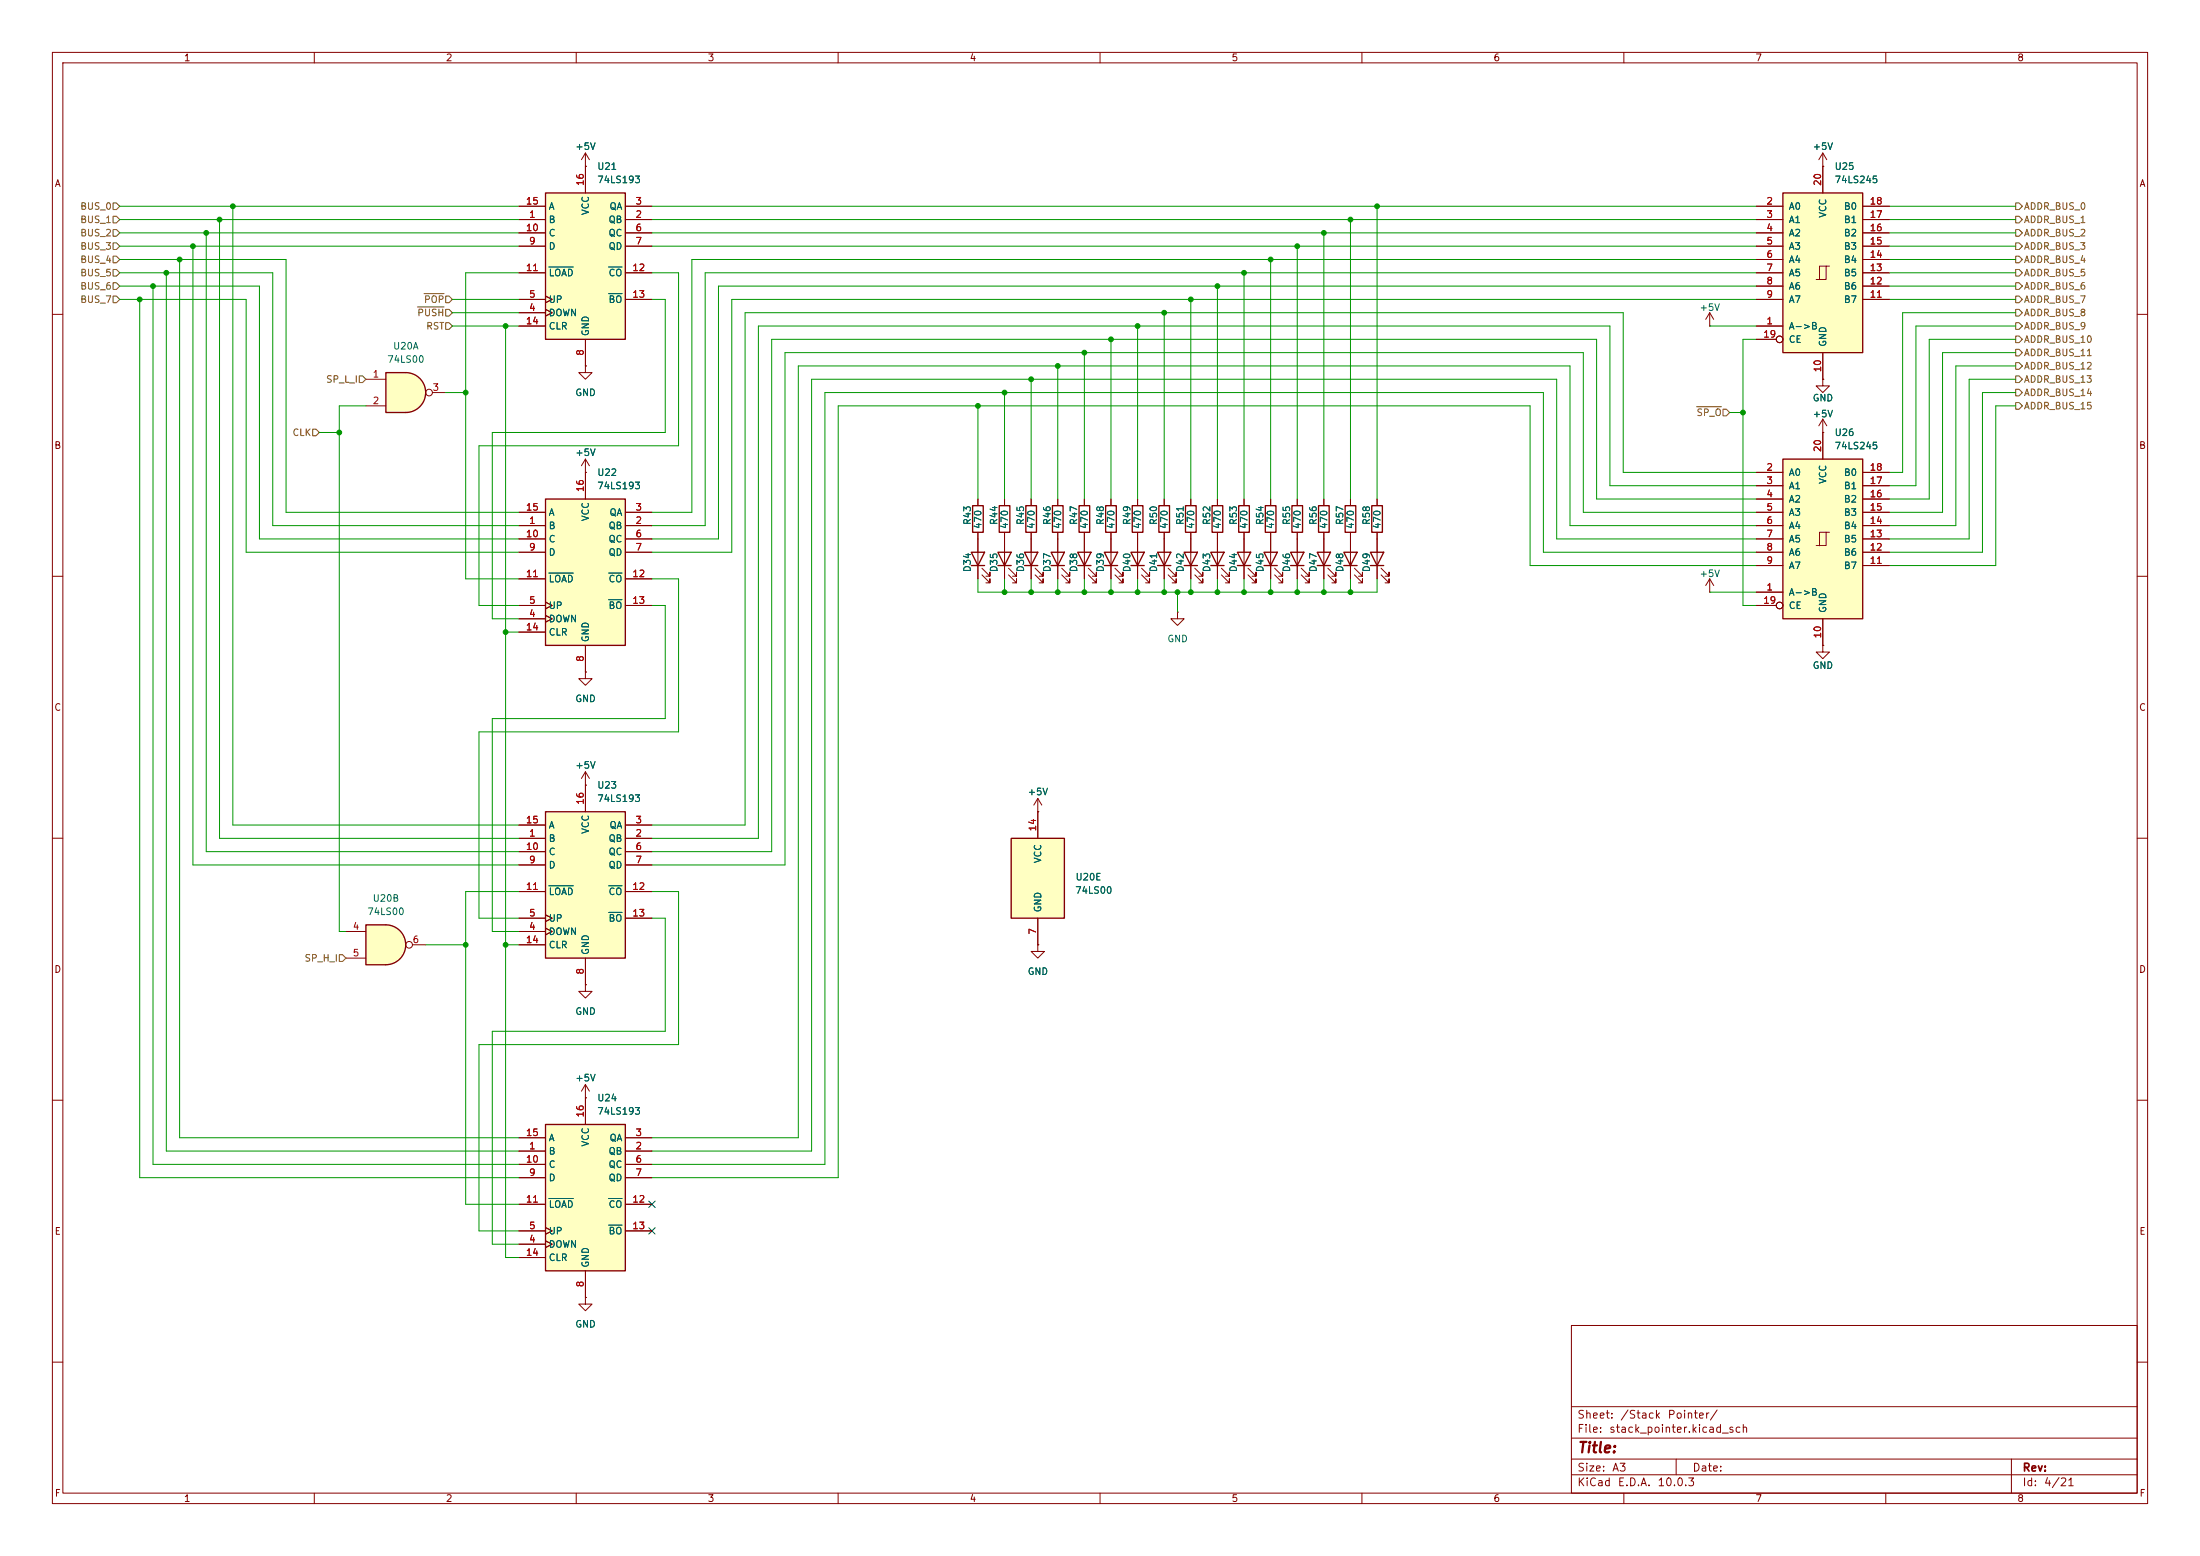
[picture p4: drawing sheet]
<svg xmlns="http://www.w3.org/2000/svg" width="420mm" height="297mm" viewBox="0 0 420 297" stroke-linecap="round" stroke-linejoin="round" font-family="sans-serif">
<g fill="none" stroke="#840000" stroke-width=".19">
<path d="M10 10h400v277h-400zM12 12h396v273h-396zM60 10v2M110 10v2M160 10v2M210 10v2M260 10v2M310 10v2M360 10v2M326.4 59.7v2.5M326.4 59.7l-.8 1.3M326.4 59.7l.8 1.3"/>
<path d="M10 60h2M326.4 62.2h.1M408 60h2M252.7 95.3v1.2M10 110h2M252.7 101.6v1.3M326.4 113h.1M326.4 110.5l-.8 1.3M326.4 110.5l.8 1.3M326.4 110.5v2.5M408 110h2M111.8 128.3v1.2h1.2l-1.2 1.3-1.3-1.3h1.3"/>
<path d="M111.8 128.3h.1M10 160h2M408 160h2M111.8 188v1.2h1.2l-1.2 1.3-1.3-1.3h1.3M111.8 188h.1M10 210h2M408 210h2M300 253h108v32h-108zM10 260h2M300 278.5h108M300 274.5h108M300 268.5h108"/>
<path d="M320 278.5v3M384 278.5v6.5M408 260h2M60 285v2M110 285v2M160 285v2M210 285v2M260 285v2M300 281.5h108M310 285v2M360 285v2"/>
</g>
<path d="M251.7 96.5h2v5.1h-2z" fill="none" stroke="#840000" stroke-width=".25"/>
<path d="M104.1 95.3h15.3v27.9h-15.3z" fill="#ffffc2"/>
<path d="M104.1 95.3h15.3v27.9h-15.3zM226.3 96.5h2v5.1h-2zM236.5 96.5h2v5.1h-2zM246.6 96.5h2.1v5.1h-2.1zM231.1 105.4h2.6l-1.3 2.6zM231.1 108h2.6" fill="none" stroke="#840000" stroke-width=".25"/>
<g fill="none" stroke="#840000" stroke-width=".19">
<path d="M99.1 97.8h5M111.8 90.2v5.1M119.4 97.8h5.1M227.3 95.3v1.2M237.5 95.3v1.2M247.6 95.3v1.2M99.1 100.3h5M99.1 118.1h5M99.1 115.6h5M99.1 102.9h5M99.1 105.4h5M99.1 110.5h5"/>
<path d="M104.1 117.5l1.3 .6-1.3 .6M104.1 114.9l1.3 .7-1.3 .6M119.4 100.3h5.1M119.4 115.6h5.1M119.4 102.9h5.1M119.4 105.4h5.1M119.4 110.5h5.1M227.3 101.6v1.3M232.4 102.9v7.6M233.2 109.7l1.5 1.6v-.8v.8h-.8M233.2 108.5l1.5 1.5v-.8v.8h-.8M237.5 101.6v1.3"/>
<path d="M247.6 101.6v1.3M99.1 120.7h5M111.8 123.2v5.1M111.8 209.6h.1M111.8 207v2.6M111.8 207l-.8 1.3M111.8 207l.7 1.3M111.8 247.6v1.3h1.2l-1.2 1.3-1.3-1.3h1.3M111.8 247.6h.1"/>
</g>
<path d="M104.8 109.4h4.6M116.2 109.4h2.5M116.2 114.5h2.5" fill="none" stroke="#006464" stroke-width=".19"/>
<path d="M104.1 214.6h15.3v28h-15.3z" fill="#ffffc2"/>
<path d="M185.7 96.5h2v5.1h-2zM241.6 96.5h2v5.1h-2zM104.1 214.6h15.3v28h-15.3z" fill="none" stroke="#840000" stroke-width=".25"/>
<g fill="none" stroke="#840000" stroke-width=".19">
<path d="M348 31.8h.1M348 29.2l-.8 1.3M348 29.2l.7 1.3M348 29.2v2.6M111.8 69.9v1.2h1.2l-1.2 1.3-1.3-1.3h1.3M111.8 69.9h.1M348 72.4v1.3h1.2l-1.2 1.2-1.3-1.2h1.3M348 72.4h.1M186.7 95.3v1.2M242.6 95.3v1.2M186.7 101.6v1.3M224.8 116.8v1.3h1.3l-1.3 1.3-1.3-1.3h1.3"/>
<path d="M224.8 116.8h.1M242.6 101.6v1.3M198.1 154.9h.1M198.1 152.4l-.7 1.3M198.1 152.4l.8 1.3M198.1 152.4v2.5M198.1 180.3v1.3h1.3l-1.3 1.3-1.3-1.3h1.3M198.1 180.3h.1M99.1 219.7h5M99.1 217.2h5M111.8 209.6v5M119.4 219.7h5.1"/>
<path d="M119.4 217.2h5.1M99.1 237.5h5M99.1 234.9h5M99.1 222.2h5M99.1 224.8h5M99.1 229.9h5M104.1 236.9l1.3 .6-1.3 .6M104.1 234.3l1.3 .6-1.3 .7M119.4 234.9h5.1M119.4 222.2h5.1M119.4 224.8h5.1M119.4 229.9h5.1"/>
<path d="M99.1 240h5M111.8 242.6v5"/>
</g>
<path d="M104.8 228.8h4.6M116.2 228.8h2.5M116.2 233.8h2.5" fill="none" stroke="#006464" stroke-width=".19"/>
<path d="M340.4 36.8h15.2v30.5h-15.2z" fill="#ffffc2"/>
<g fill="none" stroke="#840000" stroke-width=".19">
<path d="M335.3 39.4h5.1M348 31.8v5M355.6 39.4h5.1M335.3 41.9h5.1M335.3 44.5h5.1M335.3 47h5.1M335.3 49.5h5.1M335.3 52.1h5.1M335.3 54.6h5.1M335.3 57.2h5.1M348.6 50.8h-1.3v2.5M349.2 50.8h-.6v2.5h-1.9"/>
<path d="M355.6 41.9h5.1M355.6 44.5h5.1M355.6 47h5.1M355.6 49.5h5.1M355.6 52.1h5.1M355.6 54.6h5.1M355.6 57.2h5.1M335.3 62.2h5.1M335.3 64.8h3.8M348 67.3v5.1M196.8 95.3v1.2M201.9 95.3v1.2"/>
<path d="M222.2 95.3v1.2M186.7 102.9v7.6M187.5 109.7l1.5 1.6v-.8v.8h-.8M187.5 108.5l1.5 1.5v-.8v.8h-.8M196.8 101.6v1.3M201.9 101.6v8.9M202.7 109.7l1.5 1.6v-.8v.8h-.7M202.7 108.5l1.5 1.5v-.8v.8h-.7M212.1 102.9v7.6M212.9 109.7l1.5 1.6v-.8v.8h-.8M212.9 108.5l1.5 1.5v-.8v.8h-.8M217.2 102.9v7.6"/>
<path d="M217.9 109.7l1.6 1.6v-.8v.8h-.8M217.9 108.5l1.6 1.5v-.8v.8h-.8M222.2 101.6v8.9M223 109.7l1.5 1.6v-.8v.8h-.7M223 108.5l1.5 1.5v-.8v.8h-.7"/>
<circle cx="339.7" cy="64.8" r=".63"/>
</g>
<g fill="none" stroke="#840000" stroke-width=".25">
<path d="M340.4 36.8h15.2v30.5h-15.2zM195.8 96.5h2.1v5.1h-2.1zM200.9 96.5h2v5.1h-2zM221.2 96.5h2.1v5.1h-2.1zM185.4 105.4h2.6l-1.3 2.6zM185.4 108h2.6M200.7 105.4h2.5l-1.3 2.6zM200.7 108h2.5M210.8 105.4h2.6l-1.3 2.6zM210.8 108h2.6M215.9 105.4h2.5l-1.2 2.6zM215.9 108h2.5"/>
<path d="M221 105.4h2.5l-1.3 2.6zM221 108h2.5"/>
</g>
<path d="M193 160h10.2v15.3h-10.2z" fill="#ffffc2"/>
<path d="M206 96.5h2v5.1h-2zM216.2 96.5h2v5.1h-2zM205.7 105.4h2.6l-1.3 2.6zM205.7 108h2.6M193 160h10.2v15.3h-10.2z" fill="none" stroke="#840000" stroke-width=".25"/>
<path d="M111.8 90.2h.1M111.8 87.6l-.8 1.3M111.8 87.6l.7 1.3M111.8 87.6v2.6M207 95.3v1.2M217.2 95.3v1.2M207 101.6v8.9M207.8 109.7l1.5 1.6v-.8v.8h-.8M207.8 108.5l1.5 1.5v-.8v.8h-.8M217.2 101.6v1.3M198.1 154.9v5.1M198.1 175.3v5" fill="none" stroke="#840000" stroke-width=".19"/>
<path d="M77.5 71.1a3.8 3.8 0 0 1 3.8 3.8 3.8 3.8 0 0 1-3.8 3.8z" fill="#ffffc2" stroke="#ffffc2" stroke-width=".19"/>
<path d="M73.7 71.1h3.8v7.6h-3.8z" fill="#ffffc2"/>
<path d="M73.7 71.1h3.8a3.8 3.8 0 0 1 3.8 3.8 3.8 3.8 0 0 1-3.8 3.8h-3.8z" fill="none" stroke="#840000" stroke-width=".25"/>
<g fill="none" stroke="#840000" stroke-width=".19">
<path d="M69.8 72.4h3.9M69.8 77.5h3.9M82.5 74.9h2.6"/>
<circle cx="81.9" cy="74.9" r=".63"/>
</g>
<path d="M73.7 176.5a3.8 3.8 0 0 1 3.8 3.8 3.8 3.8 0 0 1-3.8 3.9z" fill="#ffffc2" stroke="#ffffc2" stroke-width=".19"/>
<path d="M69.8 176.5h3.9v7.7h-3.9z" fill="#ffffc2"/>
<path d="M69.8 176.5h3.9a3.8 3.8 0 0 1 3.8 3.8 3.8 3.8 0 0 1-3.8 3.9h-3.9z" fill="none" stroke="#840000" stroke-width=".25"/>
<g fill="none" stroke="#840000" stroke-width=".19">
<path d="M111.8 31.8h.1M111.8 29.2l-.8 1.3M111.8 29.2l.7 1.3M111.8 29.2v2.6M66 177.8h3.8M66 182.9h3.8M78.7 180.3h2.6"/>
<circle cx="78.1" cy="180.3" r=".63"/>
</g>
<path d="M104.1 36.8h15.3v28h-15.3z" fill="#ffffc2"/>
<path d="M104.1 36.8h15.3v28h-15.3zM211.1 96.5h2v5.1h-2zM261.9 96.5h2v5.1h-2z" fill="none" stroke="#840000" stroke-width=".25"/>
<g fill="none" stroke="#840000" stroke-width=".19">
<path d="M99.1 39.4h5M111.8 31.8v5M119.4 39.4h5.1M99.1 41.9h5M99.1 59.7h5M99.1 57.2h5M99.1 44.5h5M99.1 47h5M99.1 52.1h5M104.1 59.1l1.3 .6-1.3 .6M104.1 56.5l1.3 .7-1.3 .6M119.4 41.9h5.1"/>
<path d="M119.4 57.2h5.1M119.4 44.5h5.1M119.4 47h5.1M119.4 52.1h5.1M99.1 62.2h5M111.8 64.8v5.1M212.1 95.3v1.2M262.9 95.3v1.2M212.1 101.6v1.3M262.9 101.6v1.3M111.8 149.9h.1M111.8 147.3v2.6"/>
<path d="M111.8 147.3l-.8 1.3M111.8 147.3l.7 1.3"/>
</g>
<path d="M104.8 51h4.6M116.2 51h2.5M116.2 56h2.5" fill="none" stroke="#006464" stroke-width=".19"/>
<path d="M104.1 154.9h15.3v28h-15.3z" fill="#ffffc2"/>
<g fill="none" stroke="#840000" stroke-width=".25">
<path d="M190.8 96.5h2v5.1h-2zM231.4 96.5h2v5.1h-2zM256.8 96.5h2v5.1h-2zM190.5 105.4h2.5l-1.2 2.6zM190.5 108h2.5M226.1 105.4h2.5l-1.3 2.6zM226.1 108h2.5M236.2 105.4h2.6l-1.3 2.6zM236.2 108h2.6M241.3 105.4h2.5l-1.2 2.6zM241.3 108h2.5M246.4 105.4h2.5l-1.3 2.6z"/>
<path d="M246.4 108h2.5M251.5 105.4h2.5l-1.3 2.6zM251.5 108h2.5M256.5 105.4h2.6l-1.3 2.6zM256.5 108h2.6M261.6 105.4h2.6l-1.3 2.6zM261.6 108h2.6M104.1 154.9h15.3v28h-15.3z"/>
</g>
<g fill="none" stroke="#840000" stroke-width=".19">
<path d="M191.8 95.3v1.2M232.4 95.3v1.2M257.8 95.3v1.2M191.8 101.6v8.9M192.5 109.7l1.6 1.6v-.8v.8h-.8M192.5 108.5l1.6 1.5v-.8v.8h-.8M227.3 102.9v7.6M228.1 109.7l1.5 1.6v-.8v.8h-.7M228.1 108.5l1.5 1.5v-.8v.8h-.7M232.4 101.6v1.3M237.5 102.9v7.6M238.3 109.7l1.5 1.6v-.8v.8h-.8"/>
<path d="M238.3 108.5l1.5 1.5v-.8v.8h-.8M242.6 102.9v7.6M243.3 109.7l1.6 1.6v-.8v.8h-.8M243.3 108.5l1.6 1.5v-.8v.8h-.8M247.6 102.9v7.6M248.4 109.7l1.5 1.6v-.8v.8h-.7M248.4 108.5l1.5 1.5v-.8v.8h-.7M252.7 102.9v7.6M253.5 109.7l1.5 1.6v-.8v.8h-.7M253.5 108.5l1.5 1.5v-.8v.8h-.7M257.8 101.6v8.9M258.6 109.7l1.5 1.6v-.8v.8h-.8"/>
<path d="M258.6 108.5l1.5 1.5v-.8v.8h-.8M262.9 102.9v7.6M263.7 109.7l1.5 1.6v-.8v.8h-.8M263.7 108.5l1.5 1.5v-.8v.8h-.8M99.1 157.5h5M111.8 149.9v5M119.4 157.5h5.1M99.1 160h5M99.1 177.8h5M99.1 175.3h5M99.1 162.6h5M99.1 165.1h5"/>
<path d="M99.1 170.2h5M104.1 177.2l1.3 .6-1.3 .6M104.1 174.6l1.3 .7-1.3 .6M119.4 160h5.1M119.4 175.3h5.1M119.4 162.6h5.1M119.4 165.1h5.1M119.4 170.2h5.1M99.1 180.3h5M111.8 182.9v5.1"/>
</g>
<path d="M104.8 169.1h4.6M116.2 169.1h2.5M116.2 174.2h2.5" fill="none" stroke="#006464" stroke-width=".19"/>
<path d="M340.4 87.6h15.2v30.5h-15.2z" fill="#ffffc2"/>
<g fill="none" stroke="#840000" stroke-width=".19">
<path d="M99.1 39.4h5M111.8 31.8h.1M111.8 31.8v5M119.4 39.4h5.1M335.3 39.4h5.1M348 31.8h.1M348 31.8v5M355.6 39.4h5.1M99.1 41.9h5M99.1 59.7h5M99.1 57.2h5M99.1 44.5h5"/>
<path d="M99.1 47h5M99.1 52.1h5M104.1 59.1l1.3 .6-1.3 .6M104.1 56.5l1.3 .7-1.3 .6M119.4 41.9h5.1M119.4 57.2h5.1M119.4 44.5h5.1M119.4 47h5.1M119.4 52.1h5.1M335.3 41.9h5.1M335.3 57.2h5.1M335.3 44.5h5.1"/>
<path d="M335.3 47h5.1M335.3 52.1h5.1M335.3 49.5h5.1M335.3 54.6h5.1M355.6 41.9h5.1M355.6 57.2h5.1M355.6 44.5h5.1M355.6 47h5.1M355.6 52.1h5.1M355.6 49.5h5.1M355.6 54.6h5.1M99.1 62.2h5"/>
<path d="M111.8 69.9h.1M111.8 64.8v5.1M335.3 62.2h5.1M335.3 64.8h3.8M348 72.4h.1M348 67.3v5.1M99.1 97.8h5M111.8 90.2h.1M111.8 90.2v5.1M119.4 97.8h5.1M186.7 95.3v1.2M191.8 95.3v1.2"/>
<path d="M196.8 95.3v1.2M201.9 95.3v1.2M207 95.3v1.2M212.1 95.3v1.2M217.2 95.3v1.2M222.2 95.3v1.2M227.3 95.3v1.2M232.4 95.3v1.2M237.5 95.3v1.2M242.6 95.3v1.2M247.6 95.3v1.2M252.7 95.3v1.2"/>
<path d="M257.8 95.3v1.2M262.9 95.3v1.2M335.3 90.2h5.1M335.3 92.7h5.1M335.3 95.3h5.1M335.3 97.8h5.1M348 82.6h.1M348 80v7.6M348 80l-.8 1.3M348 80l.7 1.3M355.6 90.2h5.1M355.6 92.7h5.1"/>
<path d="M355.6 95.3h5.1M355.6 97.8h5.1M99.1 100.3h5M99.1 102.9h5M99.1 105.4h5M99.1 115.6h5M99.1 118.1h5M99.1 110.5h5M104.1 117.5l1.3 .6-1.3 .6M104.1 114.9l1.3 .7-1.3 .6M119.4 100.3h5.1M119.4 102.9h5.1"/>
<path d="M119.4 105.4h5.1M119.4 115.6h5.1M119.4 110.5h5.1M186.7 101.6v3.8M186.7 108v2.5M191.8 101.6v3.8M191.8 108v2.5M196.8 101.6v8.9M197.6 109.7l1.5 1.6v-.8v.8h-.7M197.6 108.5l1.5 1.5v-.8v.8h-.7M201.9 101.6v3.8M201.9 108v2.5"/>
<path d="M207 101.6v3.8M207 108v2.5M212.1 101.6v3.8M212.1 108v2.5M217.2 101.6v3.8M217.2 108v2.5M222.2 101.6v3.8M222.2 108v2.5M227.3 101.6v3.8M227.3 108v2.5M232.4 101.6v3.8M232.4 108v2.5"/>
<path d="M237.5 101.6v3.8M237.5 108v2.5M242.6 101.6v3.8M242.6 108v2.5M247.6 101.6v3.8M247.6 108v2.5M252.7 101.6v3.8M252.7 108v2.5M257.8 101.6v3.8M257.8 108v2.5M262.9 101.6v3.8M262.9 108v2.5"/>
<path d="M335.3 113h5.1M335.3 100.3h5.1M335.3 102.9h5.1M335.3 105.4h5.1M335.3 108h5.1M335.3 115.6h3.8M348 118.1v5.1M348.6 101.6h-1.3v2.5M349.2 101.6h-.6v2.5h-1.9M355.6 100.3h5.1M355.6 102.9h5.1M355.6 105.4h5.1"/>
<path d="M355.6 108h5.1M99.1 120.7h5M111.8 128.3h.1M111.8 123.2v5.1M348 123.2v1.3h1.2l-1.2 1.2-1.3-1.2h1.3M348 123.2h.1M99.1 157.5h5M111.8 149.9h.1M111.8 149.9v5M119.4 157.5h5.1M198.1 154.9h.1M198.1 154.9v5.1"/>
<path d="M99.1 160h5M99.1 177.8h5M99.1 175.3h5M99.1 162.6h5M99.1 165.1h5M99.1 170.2h5M104.1 177.2l1.3 .6-1.3 .6M104.1 174.6l1.3 .7-1.3 .6M119.4 160h5.1M119.4 175.3h5.1M119.4 162.6h5.1M119.4 165.1h5.1"/>
<path d="M119.4 170.2h5.1M198.1 175.3v5M99.1 180.3h5M111.8 188h.1M111.8 182.9v5.1M198.1 180.3h.1M99.1 219.7h5M99.1 217.2h5M111.8 209.6h.1M111.8 209.6v5M119.4 219.7h5.1M119.4 217.2h5.1"/>
<path d="M99.1 237.5h5M99.1 234.9h5M99.1 222.2h5M99.1 224.8h5M99.1 229.9h5M104.1 236.9l1.3 .6-1.3 .6M104.1 234.3l1.3 .6-1.3 .7M119.4 234.9h5.1M119.4 222.2h5.1M119.4 224.8h5.1M119.4 229.9h5.1M99.1 240h5"/>
<path d="M111.8 247.6h.1M111.8 242.6v5"/>
<circle cx="339.7" cy="64.8" r=".63"/>
<circle cx="339.7" cy="115.6" r=".63"/>
</g>
<path d="M340.4 87.6h15.2v30.5h-15.2zM195.6 105.4h2.5l-1.3 2.6zM195.6 108h2.5" fill="none" stroke="#840000" stroke-width=".25"/>
<g fill="none" stroke="#725600" stroke-width=".19">
<path d="M21.6 38.7h.6l.7 .7-.7 .6h-.6zM384.8 38.7h.6l.7 .7-.7 .6h-.6zM21.6 41.3h.6l.7 .6-.7 .6h-.6zM21.6 43.8h.6l.7 .7-.7 .6h-.6zM21.6 56.5h.6l.7 .7-.7 .6h-.6zM21.6 48.9h.6l.7 .6-.7 .7h-.6zM21.6 51.4h.6l.7 .7-.7 .6h-.6zM21.6 46.4h.6l.7 .6-.7 .6h-.6zM21.6 54h.6l.7 .6-.7 .6h-.6zM79.7 58.6h5.1M81 56h3.8M85.1 56.5h.6l.7 .7-.7 .6h-.6z"/>
<path d="M85.1 59.1h.6l.7 .6-.7 .6h-.6zM384.8 46.4h.6l.7 .6-.7 .6h-.6zM384.8 51.4h.6l.7 .7-.7 .6h-.6zM384.8 43.8h.6l.7 .7-.7 .6h-.6zM384.8 54h.6l.7 .6-.7 .6h-.6zM384.8 41.3h.6l.7 .6-.7 .6h-.6zM384.8 56.5h.6l.7 .7-.7 .6h-.6zM384.8 59.1h.6l.7 .6-.7 .6h-.6zM384.8 48.9h.6l.7 .6-.7 .7h-.6zM68.6 71.8h.6l.6 .6-.6 .6h-.6zM85.1 61.6h.6l.7 .6-.7 .7h-.6zM323.9 77.6h4.7"/>
<path d="M328.9 78.1h.7l.6 .6-.6 .7h-.7zM384.8 66.7h.6l.7 .6-.7 .6h-.6zM384.8 74.3h.6l.7 .6-.7 .7h-.6zM384.8 71.8h.6l.7 .6-.7 .6h-.6zM384.8 76.8h.6l.7 .7-.7 .6h-.6zM384.8 64.1h.6l.7 .7-.7 .6h-.6zM384.8 69.2h.6l.7 .7-.7 .6h-.6zM384.8 61.6h.6l.7 .6-.7 .7h-.6zM59.7 81.9h.6l.7 .7-.7 .6h-.6zM64.8 182.2h.6l.6 .7-.6 .6h-.6z"/>
</g>
<g fill="none" stroke="#009600" stroke-width=".19">
<path d="M22.9 39.4h76.2M44.4 39.4v118.1h54.7M124.5 39.4h210.8M262.9 39.4v55.9M360.7 39.4h24.1M22.9 54.6h26.6v48.3h49.6M22.9 57.2h24.1v48.2h52.1M22.9 52.1h29.2v48.2h47M22.9 44.5h76.2M22.9 49.5h31.7v48.3h44.5M22.9 41.9h76.2M22.9 47h76.2"/>
<path d="M26.7 57.2v167.6h72.4M29.2 54.6v167.6h69.9M31.7 52.1v167.6h67.4M34.3 49.5v167.7h64.8M36.8 47v118.1h62.3M39.4 44.5v118.1h59.7M41.9 41.9v118.1h57.2M86.4 59.7h12.7M86.4 57.2h12.7M99.1 52.1h-10.2v58.4h10.2M124.5 52.1h5v33h-38.1v30.5h7.7M124.5 57.2h2.5v25.4h-33v35.5h5.1"/>
<path d="M124.5 44.5h210.8M124.5 41.9h210.8M124.5 47h210.8M222.2 59.7v35.6M227.3 57.2v38.1M232.4 54.6v40.7M237.5 52.1v43.2M242.6 49.5v45.8M247.6 47v48.3M252.7 44.5v50.8M257.8 41.9v53.4M335.3 54.6h-198.1v48.3h-12.7"/>
<path d="M335.3 57.2h-195.6v48.2h-15.2M335.3 52.1h-200.7v48.2h-10.1M335.3 49.5h-203.2v48.3h-7.6M360.7 52.1h24.1M360.7 57.2h24.1M360.7 44.5h24.1M360.7 49.5h24.1M360.7 54.6h24.1M360.7 41.9h24.1M360.7 47h24.1M384.8 59.7h-21.6v30.5h-2.5M69.8 77.5h-5v100.3h1.2"/>
<path d="M85.1 74.9h3.8M86.4 62.2h12.7M96.5 62.2v177.8h2.6M186.7 77.5v17.8M191.8 74.9v20.4M196.8 72.4v22.9M201.9 69.9v25.4M207 67.3v28M212.1 64.8v30.5M217.2 62.2v33.1M326.4 62.2h8.9M330.2 78.7h2.5"/>
<path d="M335.3 64.8h-2.6v50.8h2.6M384.8 72.4h-8.9v30.5h-15.2M384.8 77.5h-3.8v30.5h-20.3M384.8 74.9h-6.3v30.5h-17.8M384.8 62.2h-19v30.5h-5.1M384.8 69.9h-11.4v30.4h-12.7M384.8 67.3h-14v30.5h-10.1M384.8 64.8h-16.5v30.5h-7.6M61 82.6h3.8M335.3 92.7h-28v-30.5h-162.5v97.8h-20.3M335.3 97.8h-33v-30.5h-152.4v97.8h-25.4M335.3 90.2h-25.4v-30.5h-167.7v97.8h-17.7"/>
<path d="M335.3 95.3h-30.5v-30.5h-157.5v97.8h-22.8M124.5 110.5h5v29.2h-38.1v35.6h7.7M124.5 115.6h2.5v21.6h-33v40.6h5.1M186.7 110.5v2.5h76.2v-2.5M191.8 110.5v2.5M196.8 110.5v2.5M201.9 110.5v2.5M207 110.5v2.5M212.1 110.5v2.5M217.2 110.5v2.5M222.2 110.5v2.5M224.8 113v3.8"/>
<path d="M227.3 110.5v2.5M232.4 110.5v2.5M237.5 110.5v2.5M242.6 110.5v2.5M247.6 110.5v2.5M252.7 110.5v2.5M257.8 110.5v2.5M326.4 113h8.9M335.3 105.4h-40.7v-30.5h-137.1v147.3h-33M335.3 108h-43.2v-30.5h-132.1v147.3h-35.5M335.3 102.9h-38.1v-30.5h-142.3v147.3h-30.4M335.3 100.3h-35.6v-30.4h-147.3v147.3h-27.9"/>
<path d="M96.5 120.7h2.6M99.1 170.2h-10.2v59.7h10.2M124.5 170.2h5v29.2h-38.1v35.5h7.7M124.5 175.3h2.5v21.6h-33v40.6h5.1M81.3 180.3h7.6M96.5 180.3h2.6"/>
</g>
<path d="M123.9 229.3l1.2 1.2M123.9 234.3l1.2 1.3M125.1 229.3l-1.2 1.2M125.1 234.3l-1.2 1.3" fill="none" stroke="#000084" stroke-width=".19"/>
<path d="M104.8 51h4.6M116.2 51h2.5M116.2 56h2.5M104.8 109.4h4.6M116.2 109.4h2.5M116.2 114.5h2.5M104.8 169.1h4.6M116.2 169.1h2.5M116.2 174.2h2.5M104.8 228.8h4.6M116.2 228.8h2.5M116.2 233.8h2.5" fill="none" stroke="#006464" stroke-width=".19"/>
<g fill="#009600" stroke="#009600" stroke-width=".19">
<circle cx="39.4" cy="44.5" r=".46"/>
<circle cx="44.4" cy="39.4" r=".46"/>
<circle cx="41.9" cy="41.9" r=".46"/>
<circle cx="36.8" cy="47" r=".46"/>
<circle cx="34.3" cy="49.5" r=".46"/>
<circle cx="31.7" cy="52.1" r=".46"/>
<circle cx="29.2" cy="54.6" r=".46"/>
<circle cx="26.7" cy="57.2" r=".46"/>
<circle cx="64.8" cy="82.6" r=".46"/>
<circle cx="88.9" cy="180.3" r=".46"/>
<circle cx="96.5" cy="180.3" r=".46"/>
<circle cx="191.8" cy="113" r=".46"/>
<circle cx="186.7" cy="77.5" r=".46"/>
<circle cx="191.8" cy="74.9" r=".46"/>
<circle cx="88.9" cy="74.9" r=".46"/>
<circle cx="96.5" cy="120.7" r=".46"/>
<circle cx="96.5" cy="62.2" r=".46"/>
<circle cx="252.7" cy="44.5" r=".46"/>
<circle cx="257.8" cy="41.9" r=".46"/>
<circle cx="262.9" cy="39.4" r=".46"/>
<circle cx="207" cy="113" r=".46"/>
<circle cx="212.1" cy="113" r=".46"/>
<circle cx="196.8" cy="113" r=".46"/>
<circle cx="201.9" cy="113" r=".46"/>
<circle cx="217.2" cy="113" r=".46"/>
<circle cx="201.9" cy="69.9" r=".46"/>
<circle cx="207" cy="67.3" r=".46"/>
<circle cx="212.1" cy="64.8" r=".46"/>
<circle cx="196.8" cy="72.4" r=".46"/>
<circle cx="232.4" cy="54.6" r=".46"/>
<circle cx="217.2" cy="62.2" r=".46"/>
<circle cx="227.3" cy="57.2" r=".46"/>
<circle cx="222.2" cy="59.7" r=".46"/>
<circle cx="232.4" cy="113" r=".46"/>
<circle cx="237.5" cy="113" r=".46"/>
<circle cx="227.3" cy="113" r=".46"/>
<circle cx="242.6" cy="49.5" r=".46"/>
<circle cx="247.6" cy="47" r=".46"/>
<circle cx="237.5" cy="52.1" r=".46"/>
<circle cx="242.6" cy="113" r=".46"/>
<circle cx="247.6" cy="113" r=".46"/>
<circle cx="252.7" cy="113" r=".46"/>
<circle cx="257.8" cy="113" r=".46"/>
<circle cx="332.7" cy="78.7" r=".46"/>
<circle cx="222.2" cy="113" r=".46"/>
<circle cx="224.8" cy="113" r=".46"/>
</g>
<text font-size="2" fill="#840000" x="301" y="277.8">Title:</text>
<g font-size="1.5" fill="#840000">
<text x="301" y="273.8">File:</text>
<text x="301" y="271.1">Sheet:</text>
<text x="307.1" y="273.8">stack_pointer.kicad_sch</text>
<text x="309.2" y="271.1">/Stack</text>
<text x="318.2" y="271.1">Pointer/</text>
<text x="301" y="281.2">Size:</text>
<text x="307.6" y="281.2">A3</text>
<text x="323" y="281.2">Date:</text>
<text x="386" y="281.2">Rev:</text>
<text x="301" y="284">KiCad</text>
<text x="308.7" y="284">E.D.A.</text>
<text x="316.3" y="284">10.0.3</text>
<text x="386" y="284">Id:</text>
<text x="390.1" y="284">4/21</text>
</g>
<g font-size="1.3" fill="#840000">
<text x="35" y="12">1</text>
<text x="85" y="12">2</text>
<text x="135" y="12">3</text>
<text x="185" y="12">4</text>
<text x="235" y="12">5</text>
<text x="285" y="12">6</text>
<text x="335" y="12">7</text>
<text x="385" y="12">8</text>
<text x="10.3" y="36">A</text>
<text x="408.3" y="36">A</text>
<text x="10.3" y="86">B</text>
<text x="408.2" y="86">B</text>
<text x="10.3" y="136">C</text>
<text x="408.2" y="136">C</text>
<text x="10.3" y="186">D</text>
<text x="408.2" y="186">D</text>
<text x="10.3" y="236">E</text>
<text x="408.3" y="236">E</text>
<text x="10.3" y="286">F</text>
<text x="35" y="287">1</text>
<text x="85" y="287">2</text>
<text x="135" y="287">3</text>
<text x="185" y="287">4</text>
<text x="235" y="287">5</text>
<text x="285" y="287">6</text>
<text x="335" y="287">7</text>
<text x="385" y="287">8</text>
<text x="408.3" y="286">F</text>
</g>
<g font-size="1.3" fill="#006464">
<text x="109.7" y="28.9">+5V</text>
<text x="345.9" y="28.9">+5V</text>
<text x="113.9" y="32.7">U21</text>
<text x="113.9" y="35.3">74LS193</text>
<text x="350.1" y="32.7">U25</text>
<text x="350.1" y="35.3">74LS245</text>
<text x="104.6" y="40.3">A</text>
<text x="112.7" y="41.2" transform="rotate(-90 112.7 41.2)">VCC</text>
<text x="116.2" y="40.3">QA</text>
<text x="341.4" y="40.3">A0</text>
<text x="349" y="41.7" transform="rotate(-90 349 41.7)">VCC</text>
<text x="351.9" y="40.3">B0</text>
<text x="104.6" y="42.9">B</text>
<text x="104.6" y="48">D</text>
<text x="104.6" y="45.4">C</text>
<text x="116.1" y="42.9">QB</text>
<text x="116.1" y="45.4">QC</text>
<text x="116.1" y="48">QD</text>
<text x="341.4" y="42.9">A1</text>
<text x="341.4" y="45.4">A2</text>
<text x="341.4" y="48">A3</text>
<text x="351.9" y="48">B3</text>
<text x="351.9" y="45.4">B2</text>
<text x="351.9" y="42.9">B1</text>
<text x="104.6" y="53">LOAD</text>
<text x="116.1" y="53">CO</text>
<text x="341.4" y="50.5">A4</text>
<text x="341.4" y="53">A5</text>
<text x="351.9" y="53">B5</text>
<text x="351.9" y="50.5">B4</text>
<text x="104.6" y="58.1">UP</text>
<text x="116.1" y="58.1">BO</text>
<text x="324.4" y="59.6">+5V</text>
<text x="341.4" y="55.6">A6</text>
<text x="341.4" y="58.1">A7</text>
<text x="351.9" y="58.1">B7</text>
<text x="351.9" y="55.6">B6</text>
<text x="104.6" y="60.7">DOWN</text>
<text x="104.6" y="63.2">CLR</text>
<text x="112.7" y="64.3" transform="rotate(-90 112.7 64.3)">GND</text>
<text x="341.4" y="63.2">A-&gt;B</text>
<text x="341.4" y="65.7">CE</text>
<text x="73.8" y="69.6">74LS00</text>
<text x="74.9" y="67">U20A</text>
<text x="349" y="66.3" transform="rotate(-90 349 66.3)">GND</text>
<text x="109.7" y="75.9">GND</text>
<text x="345.9" y="76.9">GND</text>
<text x="345.9" y="80">+5V</text>
<text x="350.1" y="83.5">U26</text>
<text x="109.7" y="87.3">+5V</text>
<text x="350.1" y="86.1">74LS245</text>
<text x="113.9" y="91.1">U22</text>
<text x="113.9" y="93.7">74LS193</text>
<text x="341.4" y="91.1">A0</text>
<text x="341.4" y="93.7">A1</text>
<text x="349" y="92.5" transform="rotate(-90 349 92.5)">VCC</text>
<text x="351.9" y="93.7">B1</text>
<text x="351.9" y="91.1">B0</text>
<text x="104.6" y="101.3">B</text>
<text x="104.6" y="98.8">A</text>
<text x="112.7" y="99.6" transform="rotate(-90 112.7 99.6)">VCC</text>
<text x="116.1" y="101.3">QB</text>
<text x="116.2" y="98.8">QA</text>
<text x="185.6" y="100.3" transform="rotate(-90 185.6 100.3)">R43</text>
<text x="187.7" y="101.1" transform="rotate(-90 187.7 101.1)">470</text>
<text x="190.7" y="100.3" transform="rotate(-90 190.7 100.3)">R44</text>
<text x="192.7" y="101.1" transform="rotate(-90 192.7 101.1)">470</text>
<text x="195.8" y="100.3" transform="rotate(-90 195.8 100.3)">R45</text>
<text x="197.8" y="101.1" transform="rotate(-90 197.8 101.1)">470</text>
<text x="200.9" y="100.3" transform="rotate(-90 200.9 100.3)">R46</text>
<text x="202.9" y="101.1" transform="rotate(-90 202.9 101.1)">470</text>
<text x="205.9" y="100.3" transform="rotate(-90 205.9 100.3)">R47</text>
<text x="208" y="101.1" transform="rotate(-90 208 101.1)">470</text>
<text x="211" y="100.3" transform="rotate(-90 211 100.3)">R48</text>
<text x="213.1" y="101.1" transform="rotate(-90 213.1 101.1)">470</text>
<text x="216.1" y="100.3" transform="rotate(-90 216.1 100.3)">R49</text>
<text x="218.1" y="101.1" transform="rotate(-90 218.1 101.1)">470</text>
<text x="221.2" y="100.3" transform="rotate(-90 221.2 100.3)">R50</text>
<text x="223.2" y="101.1" transform="rotate(-90 223.2 101.1)">470</text>
<text x="226.3" y="100.3" transform="rotate(-90 226.3 100.3)">R51</text>
<text x="228.3" y="101.1" transform="rotate(-90 228.3 101.1)">470</text>
<text x="231.3" y="100.3" transform="rotate(-90 231.3 100.3)">R52</text>
<text x="233.4" y="101.1" transform="rotate(-90 233.4 101.1)">470</text>
<text x="236.4" y="100.3" transform="rotate(-90 236.4 100.3)">R53</text>
<text x="238.5" y="101.1" transform="rotate(-90 238.5 101.1)">470</text>
<text x="241.5" y="100.3" transform="rotate(-90 241.5 100.3)">R54</text>
<text x="243.5" y="101.1" transform="rotate(-90 243.5 101.1)">470</text>
<text x="246.6" y="100.3" transform="rotate(-90 246.6 100.3)">R55</text>
<text x="248.6" y="101.1" transform="rotate(-90 248.6 101.1)">470</text>
<text x="251.7" y="100.3" transform="rotate(-90 251.7 100.3)">R56</text>
<text x="253.7" y="101.1" transform="rotate(-90 253.7 101.1)">470</text>
<text x="256.7" y="100.3" transform="rotate(-90 256.7 100.3)">R57</text>
<text x="258.8" y="101.1" transform="rotate(-90 258.8 101.1)">470</text>
<text x="261.8" y="100.3" transform="rotate(-90 261.8 100.3)">R58</text>
<text x="263.9" y="101.1" transform="rotate(-90 263.9 101.1)">470</text>
<text x="341.4" y="96.2">A2</text>
<text x="341.4" y="98.8">A3</text>
<text x="341.4" y="101.3">A4</text>
<text x="351.9" y="101.3">B4</text>
<text x="351.9" y="98.8">B3</text>
<text x="351.9" y="96.2">B2</text>
<text x="104.6" y="106.4">D</text>
<text x="104.6" y="103.8">C</text>
<text x="116.1" y="103.8">QC</text>
<text x="116.1" y="106.4">QD</text>
<text x="341.4" y="103.8">A5</text>
<text x="341.4" y="106.4">A6</text>
<text x="351.9" y="106.4">B6</text>
<text x="351.9" y="103.8">B5</text>
<text x="104.6" y="111.5">LOAD</text>
<text x="116.1" y="111.5">CO</text>
<text x="185.6" y="109.3" transform="rotate(-90 185.6 109.3)">D34</text>
<text x="190.7" y="109.3" transform="rotate(-90 190.7 109.3)">D35</text>
<text x="195.8" y="109.3" transform="rotate(-90 195.8 109.3)">D36</text>
<text x="200.9" y="109.3" transform="rotate(-90 200.9 109.3)">D37</text>
<text x="205.9" y="109.3" transform="rotate(-90 205.9 109.3)">D38</text>
<text x="211" y="109.3" transform="rotate(-90 211 109.3)">D39</text>
<text x="216.1" y="109.3" transform="rotate(-90 216.1 109.3)">D40</text>
<text x="221.2" y="109.3" transform="rotate(-90 221.2 109.3)">D41</text>
<text x="226.3" y="109.3" transform="rotate(-90 226.3 109.3)">D42</text>
<text x="231.3" y="109.3" transform="rotate(-90 231.3 109.3)">D43</text>
<text x="236.4" y="109.3" transform="rotate(-90 236.4 109.3)">D44</text>
<text x="241.5" y="109.3" transform="rotate(-90 241.5 109.3)">D45</text>
<text x="246.6" y="109.3" transform="rotate(-90 246.6 109.3)">D46</text>
<text x="251.7" y="109.3" transform="rotate(-90 251.7 109.3)">D47</text>
<text x="256.7" y="109.3" transform="rotate(-90 256.7 109.3)">D48</text>
<text x="261.8" y="109.3" transform="rotate(-90 261.8 109.3)">D49</text>
<text x="324.4" y="110.4">+5V</text>
<text x="341.4" y="108.9">A7</text>
<text x="351.9" y="108.9">B7</text>
<text x="104.6" y="119.1">DOWN</text>
<text x="104.6" y="116.5">UP</text>
<text x="116.1" y="116.5">BO</text>
<text x="341.4" y="114">A-&gt;B</text>
<text x="341.4" y="116.5">CE</text>
<text x="349" y="117.1" transform="rotate(-90 349 117.1)">GND</text>
<text x="104.6" y="121.6">CLR</text>
<text x="112.7" y="122.7" transform="rotate(-90 112.7 122.7)">GND</text>
<text x="222.8" y="122.9">GND</text>
<text x="345.9" y="128">GND</text>
<text x="109.7" y="134.3">GND</text>
<text x="109.7" y="147">+5V</text>
<text x="113.9" y="150.8">U23</text>
<text x="113.9" y="153.4">74LS193</text>
<text x="196.1" y="152.1">+5V</text>
<text x="104.6" y="161">B</text>
<text x="104.6" y="158.5">A</text>
<text x="112.7" y="159.3" transform="rotate(-90 112.7 159.3)">VCC</text>
<text x="116.1" y="161">QB</text>
<text x="116.2" y="158.5">QA</text>
<text x="104.6" y="166.1">D</text>
<text x="104.6" y="163.5">C</text>
<text x="116.1" y="163.5">QC</text>
<text x="116.1" y="166.1">QD</text>
<text x="199.1" y="164.9" transform="rotate(-90 199.1 164.9)">VCC</text>
<text x="71" y="172.4">U20B</text>
<text x="104.6" y="171.2">LOAD</text>
<text x="116.1" y="171.2">CO</text>
<text x="205.1" y="170.9">74LS00</text>
<text x="205.2" y="168.4">U20E</text>
<text x="70" y="175">74LS00</text>
<text x="104.6" y="178.8">DOWN</text>
<text x="104.6" y="176.2">UP</text>
<text x="116.1" y="176.2">BO</text>
<text x="199.1" y="174.2" transform="rotate(-90 199.1 174.2)">GND</text>
<text x="104.6" y="181.3">CLR</text>
<text x="112.7" y="182.4" transform="rotate(-90 112.7 182.4)">GND</text>
<text x="196.1" y="186.4">GND</text>
<text x="109.7" y="194">GND</text>
<text x="109.7" y="206.7">+5V</text>
<text x="113.9" y="210.5">U24</text>
<text x="113.9" y="213.1">74LS193</text>
<text x="104.6" y="220.7">B</text>
<text x="104.6" y="218.1">A</text>
<text x="112.7" y="219" transform="rotate(-90 112.7 219)">VCC</text>
<text x="116.1" y="220.7">QB</text>
<text x="116.2" y="218.1">QA</text>
<text x="104.6" y="225.8">D</text>
<text x="104.6" y="223.2">C</text>
<text x="116.1" y="223.2">QC</text>
<text x="116.1" y="225.8">QD</text>
<text x="104.6" y="230.8">LOAD</text>
<text x="116.1" y="230.8">CO</text>
<text x="104.6" y="238.5">DOWN</text>
<text x="104.6" y="235.9">UP</text>
<text x="116.1" y="235.9">BO</text>
<text x="104.6" y="241">CLR</text>
<text x="112.7" y="242.1" transform="rotate(-90 112.7 242.1)">GND</text>
<text x="109.7" y="253.7">GND</text>
</g>
<g font-size="1.3" fill="#a90000">
<text x="111.7" y="35.6" transform="rotate(-90 111.7 35.6)">16</text>
<text x="348" y="35.6" transform="rotate(-90 348 35.6)">20</text>
<text x="100.3" y="39.3">15</text>
<text x="100.9" y="41.9">1</text>
<text x="121.2" y="41.9">2</text>
<text x="121.2" y="39.3">3</text>
<text x="337.1" y="39.3">2</text>
<text x="337.1" y="41.9">3</text>
<text x="356.8" y="41.9">17</text>
<text x="356.8" y="39.3">18</text>
<text x="100.3" y="44.4">10</text>
<text x="100.9" y="47">9</text>
<text x="121.2" y="44.4">6</text>
<text x="121.2" y="47">7</text>
<text x="337.1" y="44.4">4</text>
<text x="337.1" y="47">5</text>
<text x="356.8" y="47">15</text>
<text x="356.8" y="44.4">16</text>
<text x="100.3" y="52">11</text>
<text x="120.6" y="52">12</text>
<text x="337.1" y="49.5">6</text>
<text x="337.1" y="52">7</text>
<text x="356.8" y="52">13</text>
<text x="356.8" y="49.5">14</text>
<text x="100.9" y="59.7">4</text>
<text x="100.9" y="57.1">5</text>
<text x="120.6" y="57.1">13</text>
<text x="337.1" y="54.6">8</text>
<text x="337.1" y="57.1">9</text>
<text x="356.8" y="57.1">11</text>
<text x="356.8" y="54.6">12</text>
<text x="100.3" y="62.2">14</text>
<text x="336.5" y="64.7">19</text>
<text x="337.1" y="62.2">1</text>
<text x="111.7" y="68" transform="rotate(-90 111.7 68)">8</text>
<text x="348" y="71.2" transform="rotate(-90 348 71.2)">10</text>
<text x="71" y="72.4">1</text>
<text x="71" y="77.4">2</text>
<text x="82.5" y="74.9">3</text>
<text x="348" y="86.4" transform="rotate(-90 348 86.4)">20</text>
<text x="111.7" y="94" transform="rotate(-90 111.7 94)">16</text>
<text x="337.1" y="90.1">2</text>
<text x="337.1" y="92.7">3</text>
<text x="337.1" y="95.2">4</text>
<text x="356.8" y="95.2">16</text>
<text x="356.8" y="92.7">17</text>
<text x="356.8" y="90.1">18</text>
<text x="100.3" y="97.8">15</text>
<text x="100.9" y="100.3">1</text>
<text x="121.2" y="100.3">2</text>
<text x="121.2" y="97.8">3</text>
<text x="337.1" y="97.8">5</text>
<text x="337.1" y="100.3">6</text>
<text x="356.8" y="100.3">14</text>
<text x="356.8" y="97.8">15</text>
<text x="100.3" y="102.8">10</text>
<text x="100.9" y="105.4">9</text>
<text x="121.2" y="102.8">6</text>
<text x="121.2" y="105.4">7</text>
<text x="337.1" y="102.8">7</text>
<text x="337.1" y="105.4">8</text>
<text x="337.1" y="107.9">9</text>
<text x="356.8" y="107.9">11</text>
<text x="356.8" y="105.4">12</text>
<text x="356.8" y="102.8">13</text>
<text x="100.3" y="110.5">11</text>
<text x="120.6" y="110.5">12</text>
<text x="337.1" y="113">1</text>
<text x="100.9" y="118.1">4</text>
<text x="100.9" y="115.5">5</text>
<text x="120.6" y="115.5">13</text>
<text x="336.5" y="115.5">19</text>
<text x="100.3" y="120.6">14</text>
<text x="348" y="122" transform="rotate(-90 348 122)">10</text>
<text x="111.7" y="126.4" transform="rotate(-90 111.7 126.4)">8</text>
<text x="111.7" y="153.7" transform="rotate(-90 111.7 153.7)">16</text>
<text x="100.3" y="157.5">15</text>
<text x="100.9" y="160">1</text>
<text x="121.2" y="160">2</text>
<text x="121.2" y="157.5">3</text>
<text x="198.1" y="158.8" transform="rotate(-90 198.1 158.8)">14</text>
<text x="100.3" y="162.5">10</text>
<text x="100.9" y="165.1">9</text>
<text x="121.2" y="162.5">6</text>
<text x="121.2" y="165.1">7</text>
<text x="100.3" y="170.2">11</text>
<text x="120.6" y="170.2">12</text>
<text x="67.2" y="177.8">4</text>
<text x="100.9" y="177.8">4</text>
<text x="100.9" y="175.2">5</text>
<text x="120.6" y="175.2">13</text>
<text x="198.1" y="178.5" transform="rotate(-90 198.1 178.5)">7</text>
<text x="67.2" y="182.9">5</text>
<text x="78.7" y="180.3">6</text>
<text x="100.3" y="180.3">14</text>
<text x="111.7" y="186.1" transform="rotate(-90 111.7 186.1)">8</text>
<text x="111.7" y="213.4" transform="rotate(-90 111.7 213.4)">16</text>
<text x="100.3" y="217.1">15</text>
<text x="100.9" y="219.7">1</text>
<text x="121.2" y="219.7">2</text>
<text x="121.2" y="217.1">3</text>
<text x="100.3" y="222.2">10</text>
<text x="100.9" y="224.8">9</text>
<text x="121.2" y="222.2">6</text>
<text x="121.2" y="224.8">7</text>
<text x="100.3" y="229.8">11</text>
<text x="120.6" y="229.8">12</text>
<text x="100.9" y="237.5">4</text>
<text x="100.9" y="234.9">5</text>
<text x="120.6" y="234.9">13</text>
<text x="100.3" y="240">14</text>
<text x="111.7" y="245.8" transform="rotate(-90 111.7 245.8)">8</text>
</g>
<g font-size="1.3" fill="#725600">
<text x="15.2" y="40.3">BUS_0</text>
<text x="386.3" y="40.3">ADDR_BUS_0</text>
<text x="15.2" y="42.9">BUS_1</text>
<text x="15.2" y="45.4">BUS_2</text>
<text x="15.2" y="48">BUS_3</text>
<text x="386.3" y="48">ADDR_BUS_3</text>
<text x="386.3" y="45.4">ADDR_BUS_2</text>
<text x="386.3" y="42.9">ADDR_BUS_1</text>
<text x="15.2" y="50.5">BUS_4</text>
<text x="15.2" y="53">BUS_5</text>
<text x="386.3" y="53">ADDR_BUS_5</text>
<text x="386.3" y="50.5">ADDR_BUS_4</text>
<text x="15.2" y="58.1">BUS_7</text>
<text x="15.2" y="55.6">BUS_6</text>
<text x="80.8" y="58.1">POP</text>
<text x="386.3" y="55.6">ADDR_BUS_6</text>
<text x="386.3" y="58.1">ADDR_BUS_7</text>
<text x="79.6" y="60.7">PUSH</text>
<text x="81.2" y="63.2">RST</text>
<text x="386.3" y="65.7">ADDR_BUS_10</text>
<text x="386.3" y="60.7">ADDR_BUS_8</text>
<text x="386.3" y="63.2">ADDR_BUS_9</text>
<text x="386.3" y="68.3">ADDR_BUS_11</text>
<text x="386.3" y="70.8">ADDR_BUS_12</text>
<text x="62.1" y="73.4">SP_L_I</text>
<text x="386.3" y="75.9">ADDR_BUS_14</text>
<text x="386.3" y="73.4">ADDR_BUS_13</text>
<text x="55.7" y="83.5">CLK</text>
<text x="323.8" y="79.7">SP_O</text>
<text x="386.3" y="78.4">ADDR_BUS_15</text>
<text x="58" y="183.9">SP_H_I</text>
</g>
</svg>
